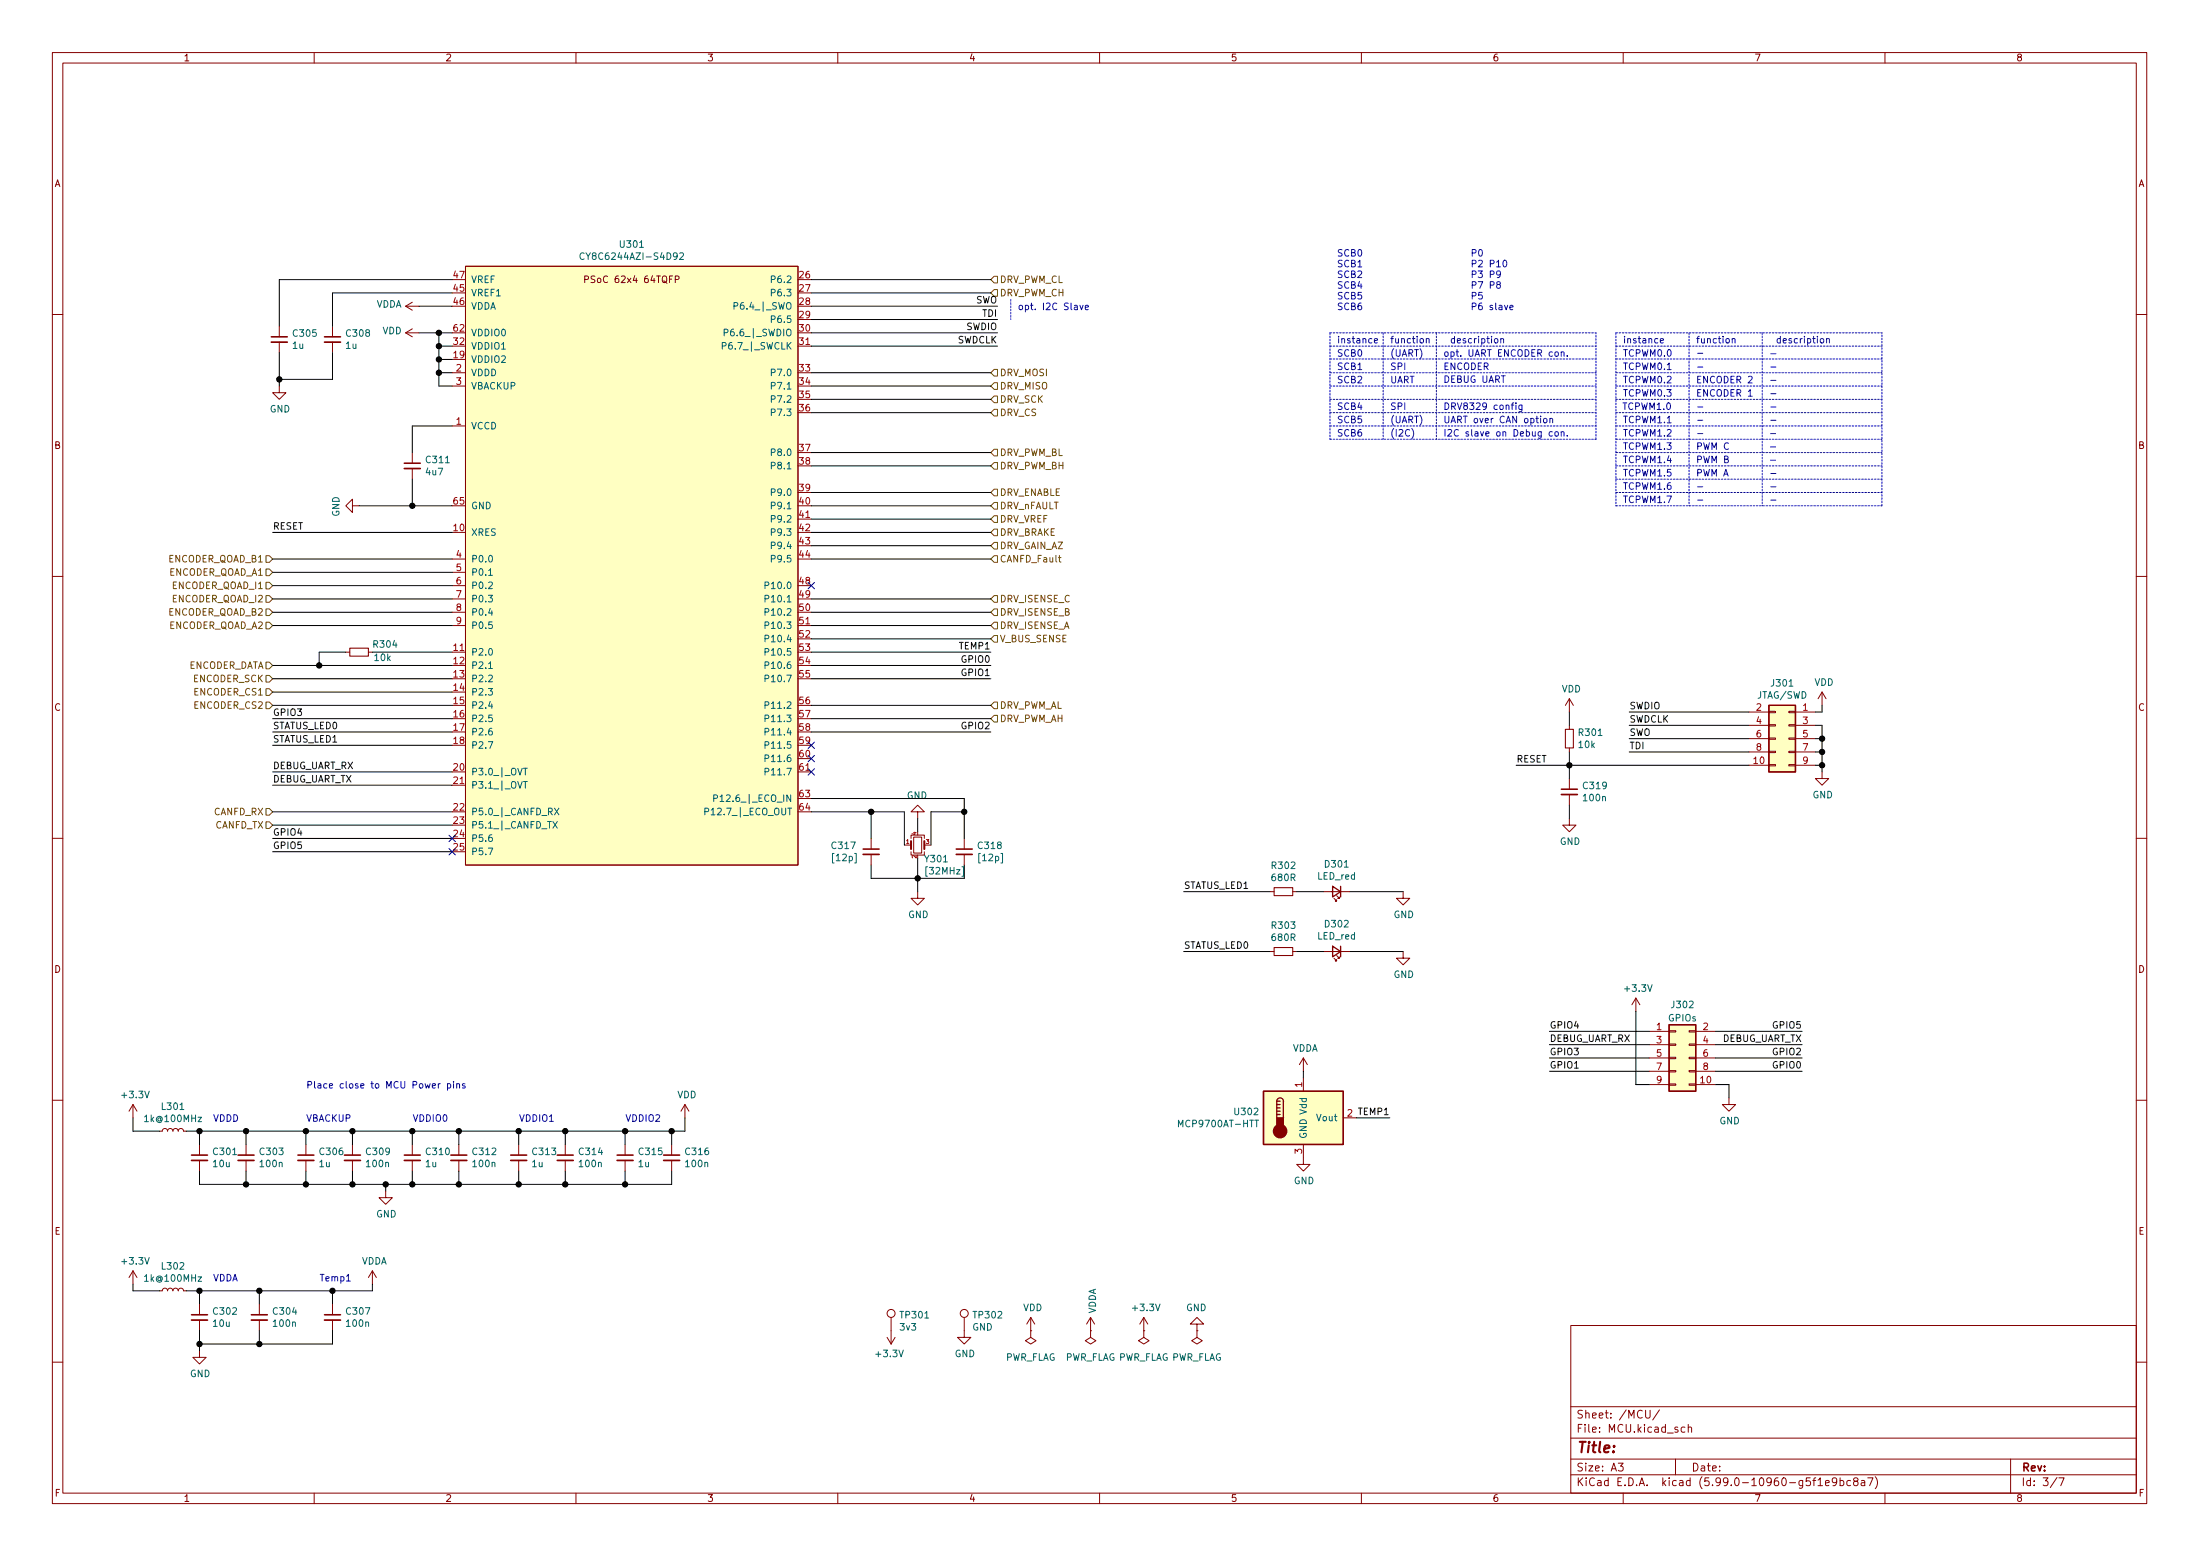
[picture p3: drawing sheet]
<svg xmlns="http://www.w3.org/2000/svg" width="420mm" height="297mm" viewBox="0 0 420 297" stroke-linecap="round" stroke-linejoin="round" font-family="sans-serif">
<g fill="none" stroke="#840000" stroke-width=".19">
<path d="M10 10h400v277h-400zM12 12h396v273h-396zM60 10v2M110 10v2M160 10v2M210 10v2M260 10v2M310 10v2M360 10v2M77.5 58.5l1.2 .7M77.5 58.5h2.5M78.7 57.7l-1.2 .8"/>
<path d="M88.9 50.8h63.5v114.3h-63.5zM111.7 53.3h.6l.1-.2-.1-.3-.6-.1v1.3M129 53.3h.6l.1-.2-.1-.3-.6-.1v1.3M10 60h2M53.3 73.7v1.3h1.3l-1.3 1.2-1.2-1.2h1.2M53.3 62.3v2M53.3 65.3v2M63.5 62.3v2M63.5 65.3v2M77.5 63.5l1.2 .8M77.5 63.5h2.5M78.7 62.8l-1.2 .7"/>
<path d="M86.4 71.2h2.5M86.4 73.7h2.5M152.4 66.1h2.5M408 60h2M67.3 96.6v-1.3l-1.3 1.3 1.3 1.2v-1.2h1.3M78.7 86.4v2M78.7 89.4v2.1M86.4 81.3h2.5M152.4 99.1h2.5M10 110h2M86.4 106.7h2.5M86.4 109.3h2.5"/>
<path d="M86.4 119.4h2.5M86.4 111.8h2.5M86.4 114.3h2.5M86.4 116.9h2.5M152.4 119.4h2.5M408 110h2M66 124.5h.8M70.4 124.5h.7M86.4 124.5h2.5M299.7 133.4l-.7 1.3M299.7 133.4v2.5M299.7 138.5v.7"/>
<path d="M299.7 133.4l.8 1.3M334 135.9h3.8M334 138.5h3.8M337.8 138.3h1.3v.3h-1.3zM337.8 135.8h1.3v.3h-1.3zM341.6 138.3h1.3v.3h-1.3zM341.6 135.8h1.3v.3h-1.3zM342.9 135.9h3.8M342.9 138.5h3.8M348 132.1l-.8 1.3M348 132.1v2.6M348 132.1l.7 1.3"/>
<path d="M86.4 149.9h2.5M152.4 147.4h2.5M174.5 159.8h1.5v3.1h-1.5zM175.3 155h1.2l-1.2-1.3-1.3 1.3h1.3v1.2M299.7 156.2v1.3h1.3l-1.3 1.3-1.3-1.3h1.3M299.7 142.8v.7M299.7 148.6v2.1M299.7 151.7v2M334 146.1h3.8M334 141h3.8M334 143.5h3.8M337.8 146h1.3v.2h-1.3z"/>
<path d="M337.8 143.4h1.3v.3h-1.3zM337.8 140.9h1.3v.2h-1.3zM341.6 146h1.3v.2h-1.3zM341.6 143.4h1.3v.3h-1.3zM341.6 140.9h1.3v.2h-1.3zM342.9 146.1h3.8M342.9 141h3.8M342.9 143.5h3.8M348 147.4v1.2h1.2l-1.2 1.3-1.3-1.3h1.3M10 160h2M166.4 160.1v2M166.4 163.1v2"/>
<path d="M172.7 161.3h1.3M174 162.6v.6h2.5v-.6M174 160.1v-.7h2.5v.7M175.3 170.2v1.3h1.2l-1.2 1.3-1.3-1.3h1.3M176.5 161.3h1.3M184.1 160.1v2M184.1 163.1v2M242.6 170.2h.7M246.9 170.2h.7M252.7 170.2h5.1M254.8 171.5l.5 .5h-.3h.3v-.3M255.3 171l.5 .5h-.3h.3v-.3"/>
<path d="M268 170.2v1.3h1.2l-1.2 1.3-1.3-1.3h1.3M408 160h2M242.6 181.6h.7M246.9 181.6h.7M252.7 181.6h5.1M254.8 182.9l.5 .5h-.3h.3v-.2M255.3 182.4l.5 .5h-.3h.3v-.2M268 181.6v1.3h1.2l-1.2 1.3-1.3-1.3h1.3M312.4 190.5l-.7 1.3M312.4 190.5v2.6M312.4 190.5l.8 1.3M315 196.9h3.8"/>
<path d="M315 199.4h3.8M318.8 199.3h1.2v.3h-1.2zM318.8 196.8h1.2v.2h-1.2zM322.6 199.3h1.2v.3h-1.2zM322.6 196.8h1.2v.2h-1.2zM323.8 196.9h3.9M323.8 199.4h3.9M10 210h2M25.4 210.9l-.8 1.2M25.4 210.9v2.5M25.4 210.9l.8 1.2M30.5 215.9h.5l.1-.3 .4-.2 .4 .2 .1 .3 .1-.3 .3-.2 .4 .1 .2 .4 .2-.4 .5-.1 .2 .2 .1 .3 .2-.3 .3-.2 .4 .2 .2 .3h.5"/>
<path d="M38.1 218.5v2M47 218.5v2M58.4 218.5v2M67.3 218.5v2M78.7 218.5v2M87.6 218.5v2M99.1 218.5v2M107.9 218.5v2M119.4 218.5v2M128.3 218.5v2M130.8 210.9l-.8 1.2M130.8 210.9v2.5"/>
<path d="M130.8 210.9l.8 1.2M248.9 218.5v3.8h1.3l-1.3 1.3-1.3-1.3h1.3M248.9 202l-.7 1.2M248.9 202v2.5M248.9 205.8v2.5M248.9 202l.8 1.2M256.5 213.4h2.6M315 207h3.8M315 202h3.8M315 204.5h3.8M318.8 206.9h1.2v.3h-1.2zM318.8 204.4h1.2v.2h-1.2z"/>
<path d="M318.8 201.8h1.2v.3h-1.2zM322.6 206.9h1.2v.3h-1.2zM322.6 204.4h1.2v.2h-1.2zM322.6 201.8h1.2v.3h-1.2zM323.8 207h3.9M323.8 202h3.9M323.8 204.5h3.9M330.2 209.6v1.3h1.3l-1.3 1.2-1.3-1.2h1.3M408 210h2M38.1 221.5v2.1M47 221.5v2.1M58.4 221.5v2.1"/>
<path d="M67.3 221.5v2.1M73.7 227.4v1.2h1.2l-1.2 1.3-1.3-1.3h1.3M78.7 221.5v2.1M87.6 221.5v2.1M99.1 221.5v2.1M107.9 221.5v2.1M119.4 221.5v2.1M128.3 221.5v2.1M25.4 242.6v2.5M25.4 242.6l-.8 1.3M25.4 242.6l.8 1.3M30.5 246.4h.5l.1-.3 .4-.2 .4 .2 .1 .3 .1-.3 .3-.2 .4 .1 .2 .4 .2-.4 .5-.1 .2 .2 .1 .3 .2-.3 .3-.2 .4 .2 .2 .3h.5"/>
<path d="M38.1 257.8v1.3h1.3l-1.3 1.3-1.3-1.3h1.3M38.1 249v2M38.1 252v2M49.5 249v2M49.5 252v2M63.5 249v2M63.5 252v2M71.1 242.6l-.7 1.3M71.1 242.6v2.5M71.1 242.6l.8 1.3M169.4 255.3l.8 1.3M170.2 251.5v5.1"/>
<path d="M170.9 255.3l-.7 1.3M184.1 251.5v3.8h1.3l-1.3 1.3-1.2-1.3h1.2M196.8 254v1.3l1.1 .6-1.1 .7-1-.7 1-.6M196.8 254h.1M196.8 251.5l-.7 1.3M196.8 251.5v2.5M196.8 251.5l.8 1.3M208.3 254v1.3l1 .6-1 .7-1-.7 1-.6M208.3 254h.1M208.3 251.5l-.8 1.3M208.3 251.5v2.5M208.3 251.5l.7 1.3"/>
<path d="M218.4 254v1.3l1.1 .6-1.1 .7-1-.7 1-.6M218.4 254h.1M218.4 251.5l-.7 1.3M218.4 251.5v2.5M218.4 251.5l.8 1.3M228.6 252.8h1.3l-1.3-1.3-1.3 1.3h1.3v1.2M228.6 254v1.3l1 .6-1 .7-1-.7 1-.6M228.6 254h.1M300 253h108v32h-108zM10 260h2M300 278.5h108M300 274.5h108"/>
<path d="M300 268.5h108M309.1 279.3h.9l-.5 .6 .4 .1v.7l-.2 .1-.6-.1M314.3 269.2v1.2l.3 .3h.3l.2-.3v-1.2M316.9 269.1l-1.3 2M320 278.5v3M321.8 272.5l-.4-.1-.3 .3 .1 .6h.6M322.4 272.6l.2-.2 .4 .1 .1 .9M322.4 271.9v1.5M384 278.5v6.5M408 260h2M60 285v2M110 285v2"/>
<path d="M160 285v2M210 285v2M260 285v2M300 281.5h108M310 285v2M347.2 282.5l.4-.4v1.5M347.2 283.6h.9M348.6 283.1l.8-.1-.1-.3-.4-.1-.3 .2 .1 .7h.6M350.8 282.8l-.3 .2h-.3l-.3-.2 .2-.6 .4-.1 .2 .2a.99 .99 0 0 1-.4 1.3h-.2M351.4 282.7l.5-.1 .2 .3-.1 .6h-.6M351.4 282.1v1.5M353.4 282.7l-.4-.1-.3 .3 .2 .6h.5"/>
<path d="M354.3 282.8l-.3-.3 .1-.2 .2-.2 .4 .1 .2 .2-.1 .2-.7 .2-.1 .2 .1 .5 .2 .1h.3l.3-.3-.1-.4-.2-.1M355.5 282.7h.6v.9M356.1 283h-.5a.29 .29 0 0 0-.2 .3 .29 .29 0 0 0 .2 .3l.5-.1M356.7 282.1h1l-.6 1.5M358.1 281.9a1.73 1.73 0 0 1 0 2.3M360 285v2M392.9 282l-1.3 2M393.2 282.1h1l-.6 1.5"/>
<circle cx="170.2" cy="250.7" r=".76"/>
<circle cx="184.1" cy="250.7" r=".76"/>
</g>
<g fill="none" stroke="#840000" stroke-width=".33">
<path d="M51.8 65.3h3.1M62 65.3h3M77.2 89.4h3.1M298.2 151.7h3M164.8 163.1h3.1M182.6 163.1h3.1M36.6 221.5h3M45.5 221.5h3M56.9 221.5h3M65.8 221.5h3M77.2 221.5h3.1M86.1 221.5h3.1"/>
<path d="M97.5 221.5h3.1M106.4 221.5h3.1M117.9 221.5h3M126.7 221.5h3.1M36.6 252h3M48 252h3.1M62 252h3"/>
</g>
<g fill="none" stroke="#840000" stroke-width=".3">
<path d="M51.8 64.3h3.1M62 64.3h3M77.2 88.4h3.1M298.2 150.7h3M164.8 162.1h3.1M182.6 162.1h3.1M36.6 220.5h3M45.5 220.5h3M56.9 220.5h3M65.8 220.5h3M77.2 220.5h3.1M86.1 220.5h3.1"/>
<path d="M97.5 220.5h3.1M106.4 220.5h3.1M117.9 220.5h3M126.7 220.5h3.1M36.6 251h3M48 251h3.1M62 251h3"/>
</g>
<g fill="#ffffc2" stroke="#ffffc2" stroke-width=".19">
<path d="M318.8 195.6h5v12.7h-5z"/>
<path d="M241.3 208.3h15.2v10.2h-15.2z"/>
<path d="M88.9 50.8h63.5v114.3h-63.5z"/>
<path d="M337.8 134.7h5.1v12.7h-5.1z"/>
</g>
<g fill="none" stroke="#840000" stroke-width=".25">
<path d="M337.8 134.7h5.1v12.7h-5.1zM254.5 169.2l1.5 1-1.5 1zM256 169.2v2M254.5 180.6l1.5 1-1.5 1.1zM256 180.6v2.1M318.8 195.6h5v12.7h-5zM241.3 208.3h15.2v10.2h-15.2zM243.8 210.2a.64 .64 0 0 1 .7-.6 .64 .64 0 0 1 .6 .6v3.2M243.8 212.8h.7M243.8 212.1h.7M243.8 211.5h.7M243.8 210.9h.7"/>
<path d="M243.8 210.2v3.2M243.8 210.2h.7"/>
</g>
<g fill="#840000" stroke="#840000" stroke-width=".25">
<path d="M243.8 213.4h1.3v1.9h-1.3z"/>
<circle cx="244.5" cy="215.9" r="1.27"/>
</g>
<g fill="none" stroke="#006464" stroke-width=".19">
<path d="M111.5 48.4a.6 .6 0 0 0-.8 .4 .6 .6 0 0 0 .6 .7l.2-.1M129.8 48.4l.5-.1 .2 .3-.7 .9h.7M140.2 58.4h.6l.1-.2-.1-.3-.6-.1v1.2M137.9 66h.6l.2-.2-.1-.3-.7-.1v1.3M138.3 63.5l.6-.1 .1-.1v-.3l-.7-.2v1.3M93.3 109.8h.7M146.1 111.8l.6-.1 .1-.2v-.3l-.7-.1v1.3M146.1 114.3l.6-.1 .1-.1v-.3l-.7-.2v1.3M146.1 116.8h.6l.1-.2v-.3l-.7-.1v1.3M146.1 119.4l.6-.1 .1-.2v-.3l-.7-.1v1.3M93.3 127.6h.7M146.1 121.9h.6l.1-.2v-.3l-.7-.1v1.2"/>
<path d="M146.1 124.5l.6-.1 .1-.2v-.3l-.7-.1v1.3M146.1 127l.6-.1 .1-.1v-.3l-.7-.2v1.3M146.1 129.5h.6l.1-.2v-.3l-.7-.1v1.3M146.1 134.6h.6l.1-.2v-.3l-.7-.1v1.2M146.1 137.2l.6-.1 .1-.2v-.3l-.7-.1v1.3M146.1 139.7l.6-.1 .1-.1v-.3l-.7-.2v1.3M100 146.7h.7M100 149.2h.7M100.3 146.7v1.2M100.3 149.2v1.3M105.6 156.8l.8 1.3M105.9 154.3l.8 1.3"/>
<path d="M106.4 156.8l-.8 1.3M106.7 154.3l-.8 1.3M134.6 154.9h.6l.1-.2v-.3l-.7-.1v1.3M136.3 152.4l.6-.1 .1-.1v-.3l-.7-.2v1.3M146.1 142.2h.6l.1-.2v-.3l-.7-.1v1.3M146.1 144.8l.6-.1 .1-.2v-.3l-.7-.1v1.3M146.1 147.3h.6l.1-.2v-.3l-.7-.1v1.2M239.6 213.8h.8"/>
</g>
<path d="M174 160.6v1.5M176.5 160.6v1.5" fill="none" stroke="#840000" stroke-width=".38"/>
<path d="M66.8 123.7h3.6v1.6h-3.6zM299 139.2h1.5v3.6h-1.5zM243.3 169.5h3.6v1.5h-3.6zM243.3 180.9h3.6v1.5h-3.6z" fill="none" stroke="#840000" stroke-width=".2"/>
<g fill="none" stroke="#725600" stroke-width=".19">
<path d="M189.2 53.4l.7-.7h.6v1.3h-.6zM189.2 55.9l.7-.6h.6v1.3h-.6zM189.2 76.2l.7-.6h.6v1.3h-.6zM189.2 78.8l.7-.7h.6v1.3h-.6zM189.9 70.5h.6v1.3h-.6l-.7-.6zM189.9 73.1h.6v1.2h-.6l-.7-.6zM189.2 88.9l.7-.6h.6v1.3h-.6zM189.2 99.1l.7-.6h.6v1.2h-.6zM189.9 85.8h.6v1.2h-.6l-.7-.6zM189.9 93.4h.6v1.3h-.6l-.7-.7zM189.9 95.9h.6v1.3h-.6l-.7-.6zM50.8 116.2h.6l.7 .7-.7 .6h-.6z"/>
<path d="M50.8 113.7h.6l.7 .6-.7 .7h-.6zM50.8 111.2h.6l.7 .6-.7 .6h-.6zM50.8 108.6h.6l.7 .7-.7 .6h-.6zM50.8 106.1h.6l.7 .6-.7 .7h-.6zM50.8 118.8h.6l.7 .6-.7 .7h-.6zM189.2 101.6l.7-.6h.6v1.3h-.6zM189.2 114.3l.7-.6h.6v1.3h-.6zM189.9 103.5h.6v1.3h-.6l-.7-.6zM189.9 106.1h.6v1.3h-.6l-.7-.7zM189.9 118.8h.6v1.3h-.6l-.7-.7zM189.9 116.2h.6v1.3h-.6l-.7-.6zM202.1 106.4h.5"/>
<path d="M202.3 106v1.1l.3 .2M50.8 134h.6l.7 .7-.7 .6h-.6zM50.8 131.5h.6l.7 .6-.7 .7h-.6zM50.8 128.9h.6l.7 .7-.7 .6h-.6zM50.8 126.4h.6l.7 .6-.7 .7h-.6zM189.2 122l.7-.7h.6v1.3h-.6zM189.2 134.7l.7-.7h.6v1.3h-.6zM189.2 137.2l.7-.6h.6v1.2h-.6zM50.8 156.9h.6l.7 .6-.7 .7h-.6zM50.8 154.3h.6l.7 .7-.7 .6h-.6z"/>
</g>
<g fill="none" stroke="#0000c2" stroke-width=".19">
<path d="M206.2 58.3l.3 .8 .3-.8M207.3 58.7l.6-.1-.1-.3h-.4l-.1 .2v.6h.5M256.3 49.7h-.5l-.2 .2 .1 .3 .6 .3v.3l-.2 .1h-.5M256.3 51.8l-.5-.1-.2 .3 .1 .3 .6 .2v.4l-.2 .1-.5-.1M256.3 57.9h-.5l-.2 .2 .1 .3 .6 .2v.4l-.2 .1h-.5M257.6 49.8a.6 .6 0 0 0-.9 .4 .6 .6 0 0 0 .6 .7l.3-.1M257.6 51.8a.6 .6 0 0 0-.9 .5 .6 .6 0 0 0 .6 .7l.3-.1M257.6 58a.6 .6 0 0 0-.9 .4 .6 .6 0 0 0 .6 .7l.3-.1M258.1 50.3l.6-.1v-.4l-.6-.1v1.2h.5l.2-.1 .1-.3-.3-.2M258.1 52.3h.6v-.5l-.6-.1v1.3h.5l.2-.1 .1-.3-.3-.3M258.1 58.5l.6-.1v-.4l-.6-.1v1.2h.5l.2-.1 .1-.3-.3-.2M259.3 50l.4-.3v1.2"/>
<path d="M259.3 51.8l.5-.1 .3 .4-.8 .9h.8M259.3 50.9h.8M259.9 57.9h-.3a.85 .85 0 0 0 0 1.2l.4-.1 .1-.4-.3-.3-.3 .1-.2 .2M281.2 48.3l.6-.1 .1-.1-.1-.3-.6-.2v1.3M281.2 50.3h.6l.1-.2-.1-.3-.6-.1v1.2M281.2 52.4l.6-.1 .1-.2-.1-.3-.6-.1v1.3M281.2 54.4h.6l.1-.2-.1-.3-.6-.1v1.2M281.2 56.5l.6-.1 .1-.2-.1-.3-.6-.1v1.3M281.2 58.5h.6l.1-.2-.1-.3-.6-.1v1.2M282.3 51.7h.8l-.4 .5 .3 .1v.6l-.1 .1-.6-.1M282.3 53.8h.9l-.6 1.2M282.4 49.8l.5-.1 .2 .3-.8 .9h.8"/>
<path d="M282.5 47.8l.2-.2a.68 .68 0 0 1 .4 .7 .68 .68 0 0 1-.4 .6l-.3-.5zM283 57.9h-.4l-.2 .3v.7l.2 .2 .4-.1 .1-.4-.1-.2-.4-.1-.2 .3M283 55.8h-.6v.6l.2-.1 .4 .1 .1 .1-.1 .5-.1 .1-.5-.1M284.6 50.3h.6l.1-.2v-.3l-.7-.1v1.2M284.6 52.4l.6-.1 .1-.2v-.3l-.7-.1v1.3M284.6 54.4h.6l.1-.2v-.3l-.7-.1v1.2M285 58.3h-.3l-.1 .2v.1l.4 .2v.3h-.4M285.6 57.9v1l.2 .2M285.8 50l.4-.3v1.2M285.8 50.9h.8M286.1 54.3l-.3-.2 .1-.2 .2-.1h.3l.1 .4-.6 .2-.1 .2v.2l.3 .2h.3l.2-.2-.1-.4-.2-.1M286.3 58.3h.5l.1 .8"/>
<path d="M286.6 52.3l-.3 .2h-.2l-.3-.2v-.3l.3-.3 .3 .1 .2 .2a.85 .85 0 0 1-.4 1h-.3M286.9 58.6h-.5l-.1 .2 .1 .3h.5M287.2 49.8l.1-.1a.68 .68 0 0 1 .5 .6 .68 .68 0 0 1-.5 .6l-.3-.4zM287.3 58.3l.3 .8 .3-.8M288.4 58.7l.6-.1-.1-.3h-.4l-.1 .2v.6h.5M262.5 65.1l.6-.2-.1-.2-.3-.1-.2 .2v.6h.5M272.4 64.8l.2-.2 .3 .1v.8M272.4 64.6v.9M285.5 64.8l.1-.2 .4 .2 .1 .4-.2 .2-.3 .1-.1-.1zM286.6 64.8l.2-.2 .3 .1 .1 .8M286.6 64.6v.9M288.6 77.3h.5"/>
<path d="M289.1 76.9l-.3 .2v1.1M289.5 76.9v.1M289.5 77.3v.9M290.7 77.3v1.1l-.3 .2-.3-.1M290.7 77.4l-.4-.1-.2 .3 .1 .5h.5M294.9 79.9h.3l.2 .2v.4l-.2 .2h-.3l-.1-.2zM296 80l.2-.1h.3v.8M296 79.9v.8M297 67.3l.2-.1 .4 .1v.5l-.1 .2h-.3l-.2-.1zM298.2 67.3l.1-.1h.3l.1 .8M298.2 67.2v.8M299.3 67.9v.1"/>
<path d="M317.1 65.1l.6-.2-.1-.2-.3-.1-.2 .2 .1 .6h.4M324.2 70.1h1M324.2 67.4h1M324.2 77.7h1M330.8 64.8l.2-.2 .3 .1 .1 .8M330.8 64.6v.9M333.9 75.6h.7M338.2 72.6h1M338.2 75.2h1M338.2 70.1h1M338.2 67.5h1M338.2 77.7h1"/>
<path d="M347.7 64.8l.2-.2 .3 .2 .1 .4-.1 .2-.3 .1-.2-.1zM348.8 64.8l.2-.2 .3 .1 .1 .8M348.8 64.6v.9M269.6 81.8a1.46 1.46 0 0 1 0 1.9M296.5 82.5l-.4-.1-.2 .3 .1 .5h.5M297 82.5l.2-.1 .4 .1v.5l-.1 .2-.3 .1-.2-.2zM298.2 82.5l.1-.1 .3 .1 .1 .8M298.2 82.4v.9M299.3 83.1v.2M324.2 92.9h1M324.2 95.5h1M324.2 82.8h1"/>
<path d="M324.2 80.2h1M338.1 82.8h1M338.1 85.3h1M338.1 87.9h1M338.2 92.9h1M338.2 95.5h1M338.2 90.4h1M338.2 80.2h1M84.1 206.9l-.4 .2M85.5 206.9h.3l.3 .2-.1 .6h-.5M85.5 206.9v1.2M86.6 206.4v.2"/>
<path d="M86.6 206.9v.8M87.2 207l.2-.1h.3l.1 .8M87.2 206.9v.8M88.8 206.9h-.3l-.2 .2 .1 .1 .4 .2v.3h-.5M66.2 244.5h.7"/>
</g>
<g fill="none" stroke="#0000c2" stroke-width=".19" stroke-dasharray=".3 .3">
<path d="M193 57.2v3.8M254 63.5v20.4M254 68.5h50.8M254 66.1h50.8M254 78.8h50.8M254 63.5h50.8M254 76.2h50.8M254 71.2h50.8M254 73.7h50.8M264.2 63.5v20.4M274.3 63.5v20.4M308.6 71.2h50.8"/>
<path d="M308.6 66.1h50.8M308.6 68.5h50.8M308.6 63.5h50.8M308.6 63.5v33.1M308.6 73.7h50.8M308.6 76.2h50.8M308.6 78.8h50.8M322.6 63.5v33.1M336.5 63.5v33.1M254 81.3h50.8M254 83.9h50.8M304.8 83.9v-20.4"/>
<path d="M308.6 81.3h50.8M308.6 83.9h50.8M308.6 86.4h50.8M308.6 91.5h50.8M308.6 96.6h50.8M308.6 94h50.8M308.6 88.9h50.8M359.4 96.6v-33.1"/>
</g>
<g fill="none" stroke="#000" stroke-width=".19">
<path d="M80 58.5h6.4M86.4 55.9h-22.9v6.4M86.4 53.4h-33.1v8.9M154.9 55.9h34.3M154.9 53.4h34.3M154.9 58.5h35.6M53.3 67.3v6.4M63.5 67.3v5.1h-10.2M80 63.5h6.4M83.8 63.5v10.2h2.6M83.8 71.2h2.6M83.8 68.6h2.6"/>
<path d="M83.8 66.1h2.6M154.9 71.2h34.3M154.9 73.7h34.3M154.9 76.2h34.3M154.9 78.8h34.3M154.9 61h35.6M154.9 63.5h35.6M154.9 66.1h35.6M68.6 96.6h17.8M78.7 91.5v5.1M86.4 81.3h-7.7v5.1M154.9 86.4h34.3"/>
<path d="M154.9 88.9h34.3M154.9 94h34.3M154.9 96.6h34.3M154.9 99.1h34.3M52.1 114.3h34.3M52.1 116.9h34.3M52.1 119.4h34.3M52.1 101.6h34.3M52.1 106.7h34.3M52.1 109.3h34.3M52.1 111.8h34.3M154.9 114.3h34.3"/>
<path d="M154.9 116.9h34.3M154.9 119.4h34.3M154.9 101.6h34.3M154.9 104.2h34.3M154.9 106.7h34.3M52.1 127h34.3M52.1 129.6h34.3M52.1 134.7h34.3M52.1 137.2h34.3M52.1 139.7h34.3M52.1 132.1h34.3M66 124.5h-5v2.5"/>
<path d="M71.1 124.5h15.3M154.9 122h34.3M154.9 124.5h34.3M154.9 127h34.3M154.9 129.6h34.3M154.9 134.7h34.3M154.9 137.2h34.3M154.9 139.7h34.3M299.7 135.9v2.6M311.1 135.9h22.9M311.1 138.5h22.9M346.7 138.5h1.3v8.9"/>
<path d="M348 134.7v1.2h-1.3M52.1 155h34.3M52.1 149.9h34.3M52.1 157.5h34.3M52.1 142.3h34.3M52.1 147.4h34.3M154.9 152.4h29.2v7.7M154.9 155h17.8v6.3M166.4 155v5.1M175.3 156.2v2.6M184.1 155h-6.3v6.3M289.6 146.1h44.4"/>
<path d="M299.7 143.5v5.1M299.7 153.7v2.5M311.1 141h22.9M311.1 143.5h22.9M346.7 146.1h1.3M346.7 141h1.3M346.7 143.5h1.3M52.1 160.1h34.3M52.1 162.6h34.3M166.4 165.1v2.6h17.7v-2.6M175.3 163.9v6.3M226.1 170.2h16.5"/>
<path d="M247.6 170.2h5.1M257.8 170.2h10.2M226.1 181.6h16.5M247.6 181.6h5.1M257.8 181.6h10.2M295.9 196.9h19.1M295.9 199.4h19.1M312.4 193.1v13.9h2.6M327.7 196.9h16.5M327.7 199.4h16.5M25.4 213.4v2.5h5.1M38.1 215.9v2.6"/>
<path d="M47 215.9v2.6M58.4 215.9v2.6M67.3 215.9v2.6M78.7 215.9v2.6M87.6 215.9v2.6M99.1 215.9v2.6M107.9 215.9v2.6M119.4 215.9v2.6M128.3 215.9v2.6M130.8 213.4v2.5h-95.2M248.9 204.5v1.3M259.1 213.4h6.3"/>
<path d="M295.9 202h19.1M295.9 204.5h19.1M327.7 207h2.5v2.6M327.7 202h16.5M327.7 204.5h16.5M38.1 223.6v2.5h90.2v-2.5M47 223.6v2.5M58.4 223.6v2.5M67.3 223.6v2.5M73.7 226.1v1.3M78.7 223.6v2.5M87.6 223.6v2.5"/>
<path d="M99.1 223.6v2.5M107.9 223.6v2.5M119.4 223.6v2.5M25.4 245.1v1.3h5.1M38.1 246.4v2.6M38.1 254v3.8M49.5 246.4v2.6M49.5 254v2.6M63.5 246.4v2.6M63.5 254v2.6h-25.4M71.1 245.1v1.3h-35.5"/>
</g>
<path d="M154.3 111.2l1.2 1.2M155.5 111.2l-1.2 1.2M85.8 159.4l1.2 1.3M87 159.4l-1.2 1.3M154.3 141.7l1.2 1.2M154.3 146.7l1.2 1.3M154.3 144.2l1.2 1.2M155.5 141.7l-1.2 1.2M155.5 146.7l-1.2 1.3M155.5 144.2l-1.2 1.2M85.8 162l1.2 1.2M87 162l-1.2 1.2" fill="none" stroke="#000084" stroke-width=".19"/>
<g fill="#000" stroke="#000" stroke-width=".19">
<circle cx="53.3" cy="72.4" r=".51"/>
<circle cx="83.8" cy="71.2" r=".51"/>
<circle cx="83.8" cy="66.1" r=".51"/>
<circle cx="83.8" cy="68.6" r=".51"/>
<circle cx="83.8" cy="63.5" r=".51"/>
<circle cx="78.7" cy="96.6" r=".51"/>
<circle cx="61" cy="127" r=".51"/>
<circle cx="166.4" cy="155" r=".51"/>
<circle cx="184.2" cy="155" r=".51"/>
<circle cx="299.7" cy="146.1" r=".51"/>
<circle cx="348" cy="141" r=".51"/>
<circle cx="348" cy="146.1" r=".51"/>
<circle cx="348" cy="143.5" r=".51"/>
<circle cx="175.3" cy="167.7" r=".51"/>
<circle cx="38.1" cy="215.9" r=".51"/>
<circle cx="47" cy="215.9" r=".51"/>
<circle cx="58.4" cy="215.9" r=".51"/>
<circle cx="67.3" cy="215.9" r=".51"/>
<circle cx="78.7" cy="215.9" r=".51"/>
<circle cx="87.6" cy="215.9" r=".51"/>
<circle cx="99.1" cy="215.9" r=".51"/>
<circle cx="108" cy="215.9" r=".51"/>
<circle cx="119.4" cy="215.9" r=".51"/>
<circle cx="128.3" cy="215.9" r=".51"/>
<circle cx="47" cy="226.1" r=".51"/>
<circle cx="58.4" cy="226.1" r=".51"/>
<circle cx="67.3" cy="226.1" r=".51"/>
<circle cx="73.7" cy="226.1" r=".51"/>
<circle cx="78.7" cy="226.1" r=".51"/>
<circle cx="87.6" cy="226.1" r=".51"/>
<circle cx="99.1" cy="226.1" r=".51"/>
<circle cx="108" cy="226.1" r=".51"/>
<circle cx="119.4" cy="226.1" r=".51"/>
<circle cx="38.1" cy="246.4" r=".51"/>
<circle cx="38.1" cy="256.6" r=".51"/>
<circle cx="49.5" cy="246.4" r=".51"/>
<circle cx="49.5" cy="256.6" r=".51"/>
<circle cx="63.5" cy="246.4" r=".51"/>
</g>
<text font-size="2.8" fill="#840000" x="301" y="277.3">Title:</text>
<g font-size="2.1" fill="#840000">
<text x="301" y="273.5">File: MCU.kicad_sch</text>
<text x="301" y="270.8">Sheet: /MCU/</text>
<text x="301" y="280.9">Size: A3</text>
<text x="323" y="280.9">Date:</text>
<text x="386" y="280.9">Rev:</text>
<text x="301" y="283.7">KiCad E.D.A. kicad (5.99.0-10960-g5f1e9bc8a7)</text>
<text x="386" y="283.7">Id: 3/7</text>
</g>
<g font-size="1.8" fill="#840000">
<text x="35" y="11.7">1</text>
<text x="85" y="11.7">2</text>
<text x="135" y="11.7">3</text>
<text x="185" y="11.7">4</text>
<text x="235" y="11.7">5</text>
<text x="285" y="11.7">6</text>
<text x="335" y="11.7">7</text>
<text x="385" y="11.7">8</text>
<text x="10.3" y="35.7">A</text>
<text x="408.3" y="35.7">A</text>
<text x="112.5" y="54">PSoC 62x4 64TQFP</text>
<text x="10.3" y="85.7">B</text>
<text x="408.3" y="85.7">B</text>
<text x="10.3" y="135.7">C</text>
<text x="408.3" y="135.7">C</text>
<text x="10.3" y="185.7">D</text>
<text x="408.3" y="185.7">D</text>
<text x="10.4" y="235.7">E</text>
<text x="408.4" y="235.7">E</text>
<text x="10.4" y="285.7">F</text>
<text x="35" y="286.7">1</text>
<text x="85" y="286.7">2</text>
<text x="135" y="286.7">3</text>
<text x="185" y="286.7">4</text>
<text x="235" y="286.7">5</text>
<text x="285" y="286.7">6</text>
<text x="335" y="286.7">7</text>
<text x="385" y="286.7">8</text>
<text x="408.4" y="285.7">F</text>
</g>
<g font-size="1.8" fill="#006464">
<text x="118.5" y="47.3">U301</text>
<text x="111.9" y="49.6">CY8C6244AZI-S4D92</text>
<text x="71.8" y="58.7">VDDA</text>
<text x="89.9" y="56.6">VREF1</text>
<text x="89.9" y="59.1">VDDA</text>
<text x="89.9" y="54">VREF</text>
<text x="141.1" y="59.1">P6.4_|_SWO</text>
<text x="147.7" y="54">P6.2</text>
<text x="147.7" y="56.6">P6.3</text>
<text x="56.1" y="64.3">C305</text>
<text x="66.3" y="64.3">C308</text>
<text x="73" y="63.8">VDD</text>
<text x="89.9" y="64.2">VDDIO0</text>
<text x="139.3" y="64.2">P6.6_|_SWDIO</text>
<text x="147.7" y="61.6">P6.5</text>
<text x="55.9" y="66.6">1u</text>
<text x="66.1" y="66.6">1u</text>
<text x="89.9" y="69.3">VDDIO2</text>
<text x="89.9" y="71.8">VDDD</text>
<text x="89.9" y="66.7">VDDIO1</text>
<text x="138.8" y="66.7">P6.7_|_SWCLK</text>
<text x="147.7" y="71.8">P7.0</text>
<text x="89.9" y="74.3">VBACKUP</text>
<text x="147.7" y="74.3">P7.1</text>
<text x="147.7" y="76.9">P7.2</text>
<text x="51.5" y="78.7">GND</text>
<text x="89.9" y="82">VCCD</text>
<text x="147.7" y="79.4">P7.3</text>
<text x="81.5" y="88.4">C311</text>
<text x="147.7" y="87">P8.0</text>
<text x="147.7" y="89.6">P8.1</text>
<text x="81.4" y="90.7">4u7</text>
<text x="147.7" y="94.7">P9.0</text>
<text x="64.8" y="98.6" transform="rotate(-90 64.8 98.6)">GND</text>
<text x="89.9" y="97.2">GND</text>
<text x="147.7" y="97.2">P9.1</text>
<text x="147.7" y="99.7">P9.2</text>
<text x="89.9" y="102.3">XRES</text>
<text x="89.9" y="107.4">P0.0</text>
<text x="147.7" y="102.3">P9.3</text>
<text x="147.7" y="104.8">P9.4</text>
<text x="147.7" y="107.4">P9.5</text>
<text x="89.9" y="109.9">P0.1</text>
<text x="89.9" y="112.4">P0.2</text>
<text x="146.8" y="112.4">P10.0</text>
<text x="89.9" y="115">P0.3</text>
<text x="89.9" y="117.5">P0.4</text>
<text x="146.8" y="115">P10.1</text>
<text x="146.8" y="117.5">P10.2</text>
<text x="71.4" y="123.6">R304</text>
<text x="89.9" y="125.1">P2.0</text>
<text x="89.9" y="120.1">P0.5</text>
<text x="146.8" y="120.1">P10.3</text>
<text x="146.8" y="122.6">P10.4</text>
<text x="146.8" y="125.1">P10.5</text>
<text x="71.6" y="126.2">10k</text>
<text x="89.9" y="127.7">P2.1</text>
<text x="89.9" y="130.2">P2.2</text>
<text x="146.8" y="127.7">P10.6</text>
<text x="146.8" y="130.2">P10.7</text>
<text x="338.4" y="131">J301</text>
<text x="346.5" y="130.9">VDD</text>
<text x="89.9" y="132.8">P2.3</text>
<text x="89.9" y="135.3">P2.4</text>
<text x="89.9" y="137.8">P2.5</text>
<text x="146.8" y="135.3">P11.2</text>
<text x="146.8" y="137.8">P11.3</text>
<text x="298.2" y="132.2">VDD</text>
<text x="335.7" y="133.4">JTAG/SWD</text>
<text x="89.9" y="140.4">P2.6</text>
<text x="89.9" y="142.9">P2.7</text>
<text x="146.8" y="140.4">P11.4</text>
<text x="146.8" y="142.9">P11.5</text>
<text x="301.5" y="142.8">10k</text>
<text x="301.6" y="140.5">R301</text>
<text x="89.9" y="148">P3.0_|_OVT</text>
<text x="146.8" y="145.5">P11.6</text>
<text x="146.8" y="148">P11.7</text>
<text x="89.9" y="150.5">P3.1_|_OVT</text>
<text x="89.9" y="155.6">P5.0_|_CANFD_RX</text>
<text x="135.7" y="155.6">P12.7_|_ECO_OUT</text>
<text x="137.7" y="153.1">P12.6_|_ECO_IN</text>
<text x="173.2" y="152.5">GND</text>
<text x="302.5" y="150.6">C319</text>
<text x="302.5" y="152.9">100n</text>
<text x="346.1" y="152.4">GND</text>
<text x="89.9" y="158.2">P5.1_|_CANFD_TX</text>
<text x="89.9" y="160.7">P5.6</text>
<text x="297.9" y="161.3">GND</text>
<text x="89.9" y="163.2">P5.7</text>
<text x="159" y="162.1">C317</text>
<text x="159.1" y="164.4">[12p]</text>
<text x="176.8" y="164.6">Y301</text>
<text x="177" y="166.9">[32MHz]</text>
<text x="186.9" y="162.1">C318</text>
<text x="187.1" y="164.4">[12p]</text>
<text x="243" y="165.9">R302</text>
<text x="251.6" y="167.9">LED_red</text>
<text x="253.2" y="165.6">D301</text>
<text x="243" y="168.2">680R</text>
<text x="173.4" y="175.2">GND</text>
<text x="243" y="177.3">R303</text>
<text x="243" y="179.6">680R</text>
<text x="251.6" y="179.3">LED_red</text>
<text x="253.2" y="177">D302</text>
<text x="266.1" y="175.2">GND</text>
<text x="266.1" y="186.7">GND</text>
<text x="310.5" y="189.3">+3.3V</text>
<text x="318.6" y="195">GPIOs</text>
<text x="319.3" y="192.4">J302</text>
<text x="246.8" y="200.7">VDDA</text>
<text x="23.4" y="209.6">+3.3V</text>
<text x="129.3" y="209.6">VDD</text>
<text x="27.9" y="214.2">1k@100MHz</text>
<text x="31" y="211.9">L301</text>
<text x="225.5" y="215.2">MCP9700AT-HTT</text>
<text x="235.9" y="212.9">U302</text>
<text x="251.6" y="214">Vout</text>
<text x="328.4" y="214.6">GND</text>
<text x="40.9" y="220.5">C301</text>
<text x="49.7" y="220.5">C303</text>
<text x="61.2" y="220.5">C306</text>
<text x="70.1" y="220.5">C309</text>
<text x="81.5" y="220.5">C310</text>
<text x="90.4" y="220.5">C312</text>
<text x="101.8" y="220.5">C313</text>
<text x="110.7" y="220.5">C314</text>
<text x="122.1" y="220.5">C315</text>
<text x="131" y="220.5">C316</text>
<text x="249.6" y="217.5" transform="rotate(-90 249.6 217.5)">GND Vdd</text>
<text x="40.8" y="222.8">10u</text>
<text x="49.8" y="222.8">100n</text>
<text x="61" y="222.8">1u</text>
<text x="70.1" y="222.8">100n</text>
<text x="81.3" y="222.8">1u</text>
<text x="90.4" y="222.8">100n</text>
<text x="101.6" y="222.8">1u</text>
<text x="110.7" y="222.8">100n</text>
<text x="121.9" y="222.8">1u</text>
<text x="131.1" y="222.8">100n</text>
<text x="247.1" y="226">GND</text>
<text x="71.8" y="232.4">GND</text>
<text x="23.4" y="241.4">+3.3V</text>
<text x="27.9" y="244.7">1k@100MHz</text>
<text x="31" y="242.4">L302</text>
<text x="69" y="241.4">VDDA</text>
<text x="40.9" y="251">C302</text>
<text x="52.3" y="251">C304</text>
<text x="66.3" y="251">C307</text>
<text x="172.1" y="251.7">TP301</text>
<text x="186" y="251.7">TP302</text>
<text x="195.4" y="250.3">VDD</text>
<text x="209.3" y="250.9" transform="rotate(-90 209.3 250.9)">VDDA</text>
<text x="216.5" y="250.3">+3.3V</text>
<text x="226.5" y="250.3">GND</text>
<text x="40.8" y="253.3">10u</text>
<text x="52.3" y="253.3">100n</text>
<text x="66.3" y="253.3">100n</text>
<text x="172" y="254">3v3</text>
<text x="185.7" y="254">GND</text>
<text x="36.3" y="262.9">GND</text>
<text x="167.5" y="259.1">+3.3V</text>
<text x="182.3" y="259.1">GND</text>
<text x="191.9" y="259.8">PWR_FLAG</text>
<text x="203.3" y="259.8">PWR_FLAG PWR_FLAG PWR_FLAG</text>
</g>
<g font-size="1.8" fill="#a90000">
<text x="86.6" y="53.1">47</text>
<text x="152.7" y="53.1">26</text>
<text x="86.6" y="55.7">45</text>
<text x="86.6" y="58.2">46</text>
<text x="152.7" y="55.7">27</text>
<text x="152.7" y="58.2">28</text>
<text x="86.6" y="65.8">32</text>
<text x="86.6" y="63.3">62</text>
<text x="152.7" y="60.7">29</text>
<text x="152.7" y="63.3">30</text>
<text x="152.7" y="65.8">31</text>
<text x="86.6" y="68.4">19</text>
<text x="87.1" y="70.9">2</text>
<text x="152.7" y="70.9">33</text>
<text x="87.1" y="73.4">3</text>
<text x="152.7" y="73.4">34</text>
<text x="152.7" y="76">35</text>
<text x="87.1" y="81.1">1</text>
<text x="152.7" y="78.5">36</text>
<text x="152.7" y="86.1">37</text>
<text x="152.7" y="88.7">38</text>
<text x="152.7" y="93.8">39</text>
<text x="86.6" y="101.4">10</text>
<text x="86.6" y="96.3">65</text>
<text x="152.7" y="96.3">40</text>
<text x="152.7" y="98.8">41</text>
<text x="152.7" y="101.4">42</text>
<text x="87.1" y="106.5">4</text>
<text x="152.7" y="103.9">43</text>
<text x="152.7" y="106.5">44</text>
<text x="87.1" y="109">5</text>
<text x="87.1" y="111.5">6</text>
<text x="152.7" y="111.5">48</text>
<text x="87.1" y="114.1">7</text>
<text x="87.1" y="116.6">8</text>
<text x="87.1" y="119.2">9</text>
<text x="152.7" y="114.1">49</text>
<text x="152.7" y="116.6">50</text>
<text x="152.7" y="119.2">51</text>
<text x="86.6" y="124.2">11</text>
<text x="152.7" y="121.7">52</text>
<text x="152.7" y="124.2">53</text>
<text x="86.6" y="126.8">12</text>
<text x="86.6" y="129.3">13</text>
<text x="86.6" y="131.9">14</text>
<text x="152.7" y="126.8">54</text>
<text x="152.7" y="129.3">55</text>
<text x="86.6" y="134.4">15</text>
<text x="86.6" y="136.9">16</text>
<text x="152.7" y="134.4">56</text>
<text x="152.7" y="136.9">57</text>
<text x="335.4" y="135.7">2</text>
<text x="344.3" y="135.7">1</text>
<text x="86.6" y="139.5">17</text>
<text x="86.6" y="142">18</text>
<text x="152.7" y="139.5">58</text>
<text x="152.7" y="142">59</text>
<text x="335.4" y="138.2">4</text>
<text x="335.4" y="140.8">6</text>
<text x="335.4" y="143.3">8</text>
<text x="344.3" y="138.2">3</text>
<text x="344.3" y="140.8">5</text>
<text x="344.3" y="143.3">7</text>
<text x="86.6" y="147.1">20</text>
<text x="86.6" y="149.6">21</text>
<text x="152.7" y="144.6">60</text>
<text x="152.7" y="147.1">61</text>
<text x="334.9" y="145.8">10</text>
<text x="344.3" y="145.8">9</text>
<text x="86.6" y="154.7">22</text>
<text x="152.7" y="152.2">63</text>
<text x="152.7" y="154.7">64</text>
<text x="86.6" y="157.3">23</text>
<text x="86.6" y="159.8">24</text>
<text x="86.6" y="162.3">25</text>
<text x="316.4" y="196.6">1</text>
<text x="325.3" y="196.6">2</text>
<text x="316.4" y="199.2">3</text>
<text x="316.4" y="201.7">5</text>
<text x="325.3" y="199.2">4</text>
<text x="325.3" y="201.7">6</text>
<text x="248.7" y="207.5" transform="rotate(-90 248.7 207.5)">1</text>
<text x="316.4" y="204.3">7</text>
<text x="316.4" y="206.8">9</text>
<text x="324.8" y="206.8">10</text>
<text x="325.3" y="204.3">8</text>
<text x="248.7" y="220.2" transform="rotate(-90 248.7 220.2)">3</text>
</g>
<g font-size="1.8" fill="#0000c2">
<text x="255.3" y="49">SCB0 P0</text>
<text x="194.3" y="59.2">opt. I2C Slave</text>
<text x="255.3" y="55.1">SCB4 P7 P8</text>
<text x="255.3" y="57.1">SCB5 P5</text>
<text x="255.3" y="65.5">instance</text>
<text x="265.4" y="65.5">function</text>
<text x="276.9" y="65.5">description</text>
<text x="309.9" y="65.5">instance</text>
<text x="323.8" y="65.5">function</text>
<text x="339.1" y="65.5">description</text>
<text x="255.3" y="70.6">SCB1</text>
<text x="255.3" y="68.1">SCB0</text>
<text x="265.4" y="70.6">SPI</text>
<text x="265.4" y="68.1">(UART)</text>
<text x="275.6" y="68.1">opt. UART ENCODER con.</text>
<text x="275.6" y="70.6">ENCODER</text>
<text x="309.9" y="68.1">TCPWM0.0</text>
<text x="309.9" y="70.6">TCPWM0.1</text>
<text x="255.3" y="73.2">SCB2</text>
<text x="265.4" y="73.2">UART</text>
<text x="275.6" y="73.1">DEBUG UART</text>
<text x="309.9" y="75.7">TCPWM0.3</text>
<text x="309.9" y="73.2">TCPWM0.2</text>
<text x="323.8" y="75.7">ENCODER 1</text>
<text x="323.8" y="73.2">ENCODER 2</text>
<text x="255.3" y="83.3">SCB6</text>
<text x="255.3" y="80.8">SCB5</text>
<text x="255.3" y="78.2">SCB4</text>
<text x="265.4" y="78.2">SPI</text>
<text x="265.4" y="80.8">(UART)</text>
<text x="265.4" y="83.3">(I2C)</text>
<text x="275.6" y="83.3">I2C slave on Debug con.</text>
<text x="275.6" y="80.8">UART over CAN option</text>
<text x="275.6" y="78.2">DRV8329 config</text>
<text x="309.8" y="78.2">TCPWM1.0</text>
<text x="309.9" y="83.3">TCPWM1.2</text>
<text x="309.9" y="80.8">TCPWM1.1</text>
<text x="309.9" y="88.4">TCPWM1.4</text>
<text x="309.9" y="85.9">TCPWM1.3</text>
<text x="323.8" y="88.4">PWM B</text>
<text x="323.8" y="85.9">PWM C</text>
<text x="309.9" y="93.5">TCPWM1.6</text>
<text x="309.9" y="90.9">TCPWM1.5</text>
<text x="323.8" y="90.9">PWM A</text>
<text x="309.9" y="96">TCPWM1.7</text>
<text x="58.4" y="207.8">Place close to MCU Power pins</text>
<text x="40.6" y="214.1">VDDD</text>
<text x="58.4" y="214.1">VBACKUP</text>
<text x="78.7" y="214.1">VDDIO0</text>
<text x="99.1" y="214.1">VDDIO1</text>
<text x="119.4" y="214.1">VDDIO2</text>
<text x="40.6" y="244.6">VDDA</text>
<text x="61" y="244.6">Temp1</text>
</g>
<g font-size="1.8" fill="#0f0f0f">
<text x="186.3" y="57.9">SWO</text>
<text x="182.7" y="65.5">SWDCLK</text>
<text x="184.5" y="63">SWDIO</text>
<text x="187.7" y="60.5">TDI</text>
<text x="52.1" y="101.1">RESET</text>
<text x="183.3" y="124">TEMP1</text>
<text x="183.8" y="126.5">GPIO0</text>
<text x="183.8" y="129">GPIO1</text>
<text x="52.1" y="136.7">GPIO3</text>
<text x="311.1" y="135.4">SWDIO</text>
<text x="311.1" y="137.9">SWDCLK</text>
<text x="52.1" y="139.2">STATUS_LED0</text>
<text x="52.1" y="141.7">STATUS_LED1</text>
<text x="183.8" y="139.2">GPIO2</text>
<text x="311.1" y="140.5">SWO</text>
<text x="311.1" y="143">TDI</text>
<text x="52.1" y="146.8">DEBUG_UART_RX</text>
<text x="52.1" y="149.4">DEBUG_UART_TX</text>
<text x="289.6" y="145.5">RESET</text>
<text x="52.1" y="159.5">GPIO4</text>
<text x="52.1" y="162.1">GPIO5</text>
<text x="226.1" y="169.7">STATUS_LED1</text>
<text x="226.1" y="181.1">STATUS_LED0</text>
<text x="295.9" y="196.3">GPIO4</text>
<text x="338.8" y="196.3">GPIO5</text>
<text x="295.9" y="198.9">DEBUG_UART_RX</text>
<text x="295.9" y="201.4">GPIO3</text>
<text x="295.9" y="204">GPIO1</text>
<text x="328.6" y="198.9">DEBUG_UART_TX</text>
<text x="338.8" y="201.4">GPIO2</text>
<text x="338.8" y="204">GPIO0</text>
<text x="257.3" y="213.1">2 TEMP1</text>
</g>
<g font-size="1.8" fill="#725600">
<text x="190.9" y="54">DRV_PWM_CL</text>
<text x="190.9" y="56.6">DRV_PWM_CH</text>
<text x="190.9" y="71.8">DRV_MOSI</text>
<text x="190.9" y="74.3">DRV_MISO</text>
<text x="190.9" y="76.9">DRV_SCK</text>
<text x="190.9" y="79.4">DRV_CS</text>
<text x="190.9" y="89.6">DRV_PWM_BH</text>
<text x="190.9" y="87">DRV_PWM_BL</text>
<text x="190.9" y="94.7">DRV_ENABLE</text>
<text x="190.9" y="97.2">DRV_nFAULT</text>
<text x="190.9" y="99.7">DRV_VREF</text>
<text x="32" y="107.4">ENCODER_QOAD_B1</text>
<text x="190.9" y="102.3">DRV_BRAKE</text>
<text x="190.9" y="104.8">DRV_GAIN_AZ</text>
<text x="190.9" y="107.4">CANFD_Fault</text>
<text x="32" y="109.9">ENCODER_QOAD_A1</text>
<text x="32.8" y="112.4">ENCODER_QOAD_I1</text>
<text x="32" y="117.5">ENCODER_QOAD_B2</text>
<text x="32.8" y="115">ENCODER_QOAD_I2</text>
<text x="190.9" y="115">DRV_ISENSE_C</text>
<text x="190.9" y="117.5">DRV_ISENSE_B</text>
<text x="32" y="120.1">ENCODER_QOAD_A2</text>
<text x="190.9" y="120.1">DRV_ISENSE_A</text>
<text x="190.9" y="122.6">V_BUS_SENSE</text>
<text x="35.7" y="127.7">ENCODER_DATA</text>
<text x="36.9" y="130.2">ENCODER_SCK</text>
<text x="37.2" y="135.3">ENCODER_CS2</text>
<text x="37.2" y="132.8">ENCODER_CS1</text>
<text x="190.9" y="135.3">DRV_PWM_AL</text>
<text x="190.9" y="137.8">DRV_PWM_AH</text>
<text x="40.8" y="155.6">CANFD_RX</text>
<text x="41" y="158.2">CANFD_TX</text>
</g>
<g font-size="1.1" fill="#a90000">
<text x="173.1" y="161.1">1</text>
<text x="175" y="159.4" transform="rotate(-90 175 159.4)">4</text>
<text x="176.9" y="161.1">3</text>
<text x="175" y="163.8" transform="rotate(-90 175 163.8)">2</text>
</g>
</svg>
